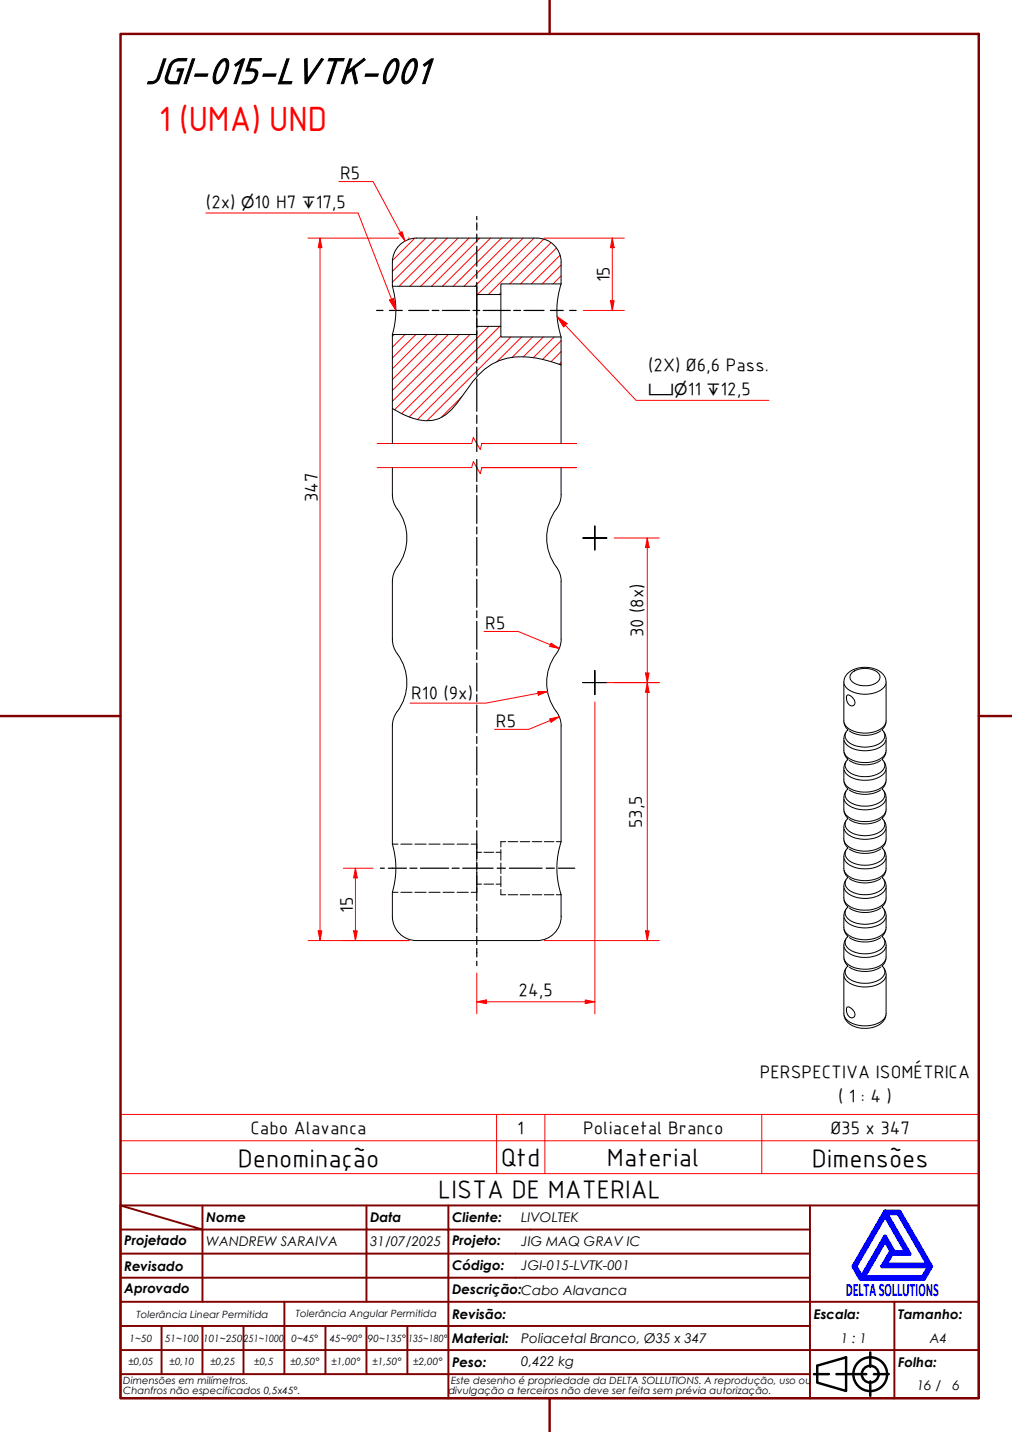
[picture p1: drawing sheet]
<svg xmlns="http://www.w3.org/2000/svg" width="210mm" height="297mm" viewBox="0 0 210 297" stroke-linecap="round" stroke-linejoin="round" font-family="sans-serif">
<!-- layer: Hatch (ABNT) -->
<g fill="none" stroke="#f00" stroke-width=".21">
<path d="M86 49.4l-4.6 4.6M88.3 49.4l-6.9 6.9M90.5 49.4l-9.1 9.1M92.8 49.4l-10 10M95 49.4l-10 10M97.3 49.4l-10 10M99.5 49.4l-10 10M101.7 49.4l-9.9 10M104 49.4l-10 10M106.3 49.4l-10.1 10M108.5 49.4l-10 10M110.7 49.4l-11.7 11.7"/>
<path d="M112.8 49.6l-11.5 11.5M114.3 50.4l-8.6 8.5M115.4 51.5l-7.4 7.4M116.2 52.9l-6 6M116.4 57.2l-1.7 1.7M116.4 55l-3.9 3.9M81.8 69.4l-.4 .4M84 69.4l-2.6 2.6M86.3 69.4l-4.9 4.9M88.5 69.4l-7.1 7.1M90.7 69.4l-9.3 9.3M93 69.4l-11.6 11.6"/>
<path d="M95.2 69.4l-13.8 13.8M97.5 69.4l-15.6 15.6M99.2 67.7l-.3 .3M101.4 67.7l-18.1 18.1M103.7 67.7l-18.8 18.8M103.9 69.7l-17.3 17.3M103.9 60.7l-.4 .4M106 69.9l-17.4 17.4M108.2 69.9l-5.1 5.1M110.4 69.9l-4.2 4.3M112.7 69.9l-4.1 4.1M114.9 69.9l-4.3 4.3"/>
<path d="M116.4 75.2l-.4 .4M116.4 72.9l-2.1 2.1M116.4 70.7l-3.9 3.9M95.8 82.3l-4.3 4.2"/>
</g>
<!-- layer: Hidden (ABNT) -->
<g fill="none" stroke="#000" stroke-width=".21">
<path d="M81.4 175.1h1.1M83.1 175.1h2.4M86 175.1h2.4M89 175.1h2.3M91.9 175.1h2.3M94.8 175.1h2.3M97.7 175.1h1.2v1M98.9 176.8h1M98.9 176.6v2M98.9 179.1v2M100.4 176.8h2M102.9 176.8h1"/>
<path d="M103.9 176.2v2.2M103.9 179v2.2M104.9 174.6h-1v1.1M105.4 174.6h2M107.9 174.6h2M110.4 174.6h2M112.9 174.6h2M115.4 174.6h1M81.4 185.1h1.1M83.1 185.1h2.4M86 185.1h2.4M89 185.1h2.3"/>
<path d="M91.9 185.1h2.3M94.8 185.1h2.3M98.9 183.4h1M98.9 184.1v1h-1.2M98.9 181.6v2M100.4 183.4h2M102.9 183.4h1M103.9 184.5v1.1h1M103.9 181.7v2.2M105.4 185.6h2M107.9 185.6h2M110.4 185.6h2"/>
<path d="M112.9 185.6h2M115.4 185.6h1"/>
</g>
<!-- layer: Linha Corte (ABNT) -->
<path d="M78.2 97h19.6l.4-1.3 1.4 2.5 .3-1.2h19.6h-19.6M78.2 92h19.6l.4-1.3 1.4 2.5 .3-1.2h19.6h-19.6" fill="none" stroke="#f00" stroke-width=".21"/>
<!-- layer: Visible (ABNT) -->
<g fill="none" stroke="#000" stroke-width=".21">
<path d="M81.4 59.4a17.8 17.8 0 0 1 0 10M116.4 58.9a17.9 17.9 0 0 0 0 11M116.4 54.4v4.5M116.4 54.4a5 5 0 0 0-5-5h-25a5 5 0 0 0-5 5v5h17.5v1.7h5v-2.2h12.5M81.4 69.4h17.5v-1.7h5v2.2h12.5v5.8M81.4 69.4v22.6M98.9 61.1v6.6M103.9 61.1v6.6M116.4 75.7a25.6 25.6 0 0 0-9.6-1.7 12 12 0 0 0-8.8 5.2l-2.1 2.9a12.1 12.1 0 0 1-4.8 4.7 10 10 0 0 1-8.5-1.4l-1.2-.7M116.4 75.7v16.3M81.4 97v5.6M116.4 97v5.6"/>
<path d="M81.4 102.6l.1 1.1 .3 1a11.5 11.5 0 0 1 2.6 6.9 11.7 11.7 0 0 1-2.6 6.9l-.3 1-.1 1.1v12l.1 1.1 .3 1a11.4 11.4 0 0 1 2.5 8 10 10 0 0 1-1.9 4.9M116.4 102.6l-.1 1.1-.4 1a11.5 11.5 0 0 0-2.5 6.9 11.7 11.7 0 0 0 2.5 6.9l.4 1 .1 1.1M116.4 120.6v12M116.4 132.6l-.1 1.1-.4 1a11.4 11.4 0 0 0-2.5 8 10 10 0 0 0 2 4.9M176.6 139.7a4.4 4.4 0 0 1 5.6 0 1.44 1.44 0 0 1-1 2.2 4.2 4.2 0 0 1-4.8-1 1.17 1.17 0 0 1 .2-1.2zM82.4 147.6l-.8 1.4-.2 1.6v24.5a17.7 17.7 0 0 1 0 10v5a5 5 0 0 0 5 5h25a5 5 0 0 0 5-5M115.4 147.6l.7 1.4 .3 1.6M116.4 150.6v24a17.9 17.9 0 0 0 0 11v4.5M175.1 149.9a4 4 0 0 0 4 2.2 5.1 5.1 0 0 0 4.5-1.8l.1-.4M175.1 153.6a3.7 3.7 0 0 0 3.3 2.1 5.2 5.2 0 0 0 5.2-1.7l.1-.4M175.1 156a4 4 0 0 0 4 2.2 5.2 5.2 0 0 0 4.5-1.8l.1-.4M175.1 159.7a4 4 0 0 0 4 2.1 5 5 0 0 0 4.5-1.7l.1-.4"/>
<path d="M175.1 141.9a4 4 0 0 0 4 2.1 5.2 5.2 0 0 0 4.5-1.8l.1-.3M175.5 151.9a1.99 1.99 0 0 0 1.5 2.6 6.1 6.1 0 0 0 6-.8 1.51 1.51 0 0 0 .4-1.8M175.5 158.1a1.99 1.99 0 0 0 1.5 2.6 6 6 0 0 0 6-.9 1.51 1.51 0 0 0 .4-1.7M175.7 144.3a1.32 1.32 0 0 1 1.5 1 .76 .76 0 0 1-.3 1.1 .76 .76 0 0 1-1-.6 1.97 1.97 0 0 1-.2-1.5zM175.8 151.5l-.6 .8-.2 .7v2.7l.3 1 .6 .8M175.8 157.6l-.7 1.2-.1 3 .3 1 .6 .9M175.8 157.4v.2M175.8 151.3v.2M175.9 151.4l-.5-.6-.4-1v-8.3a3.7 3.7 0 0 1 4-3.1 4.8 4.8 0 0 1 4.5 2l.3 1.1v8l-.3 1.1-.6 .8M176.1 151.6a6.2 6.2 0 0 0 6.6 0M176.1 157.7a6.3 6.3 0 0 0 6.6 0M183 151.5l.6 .8 .2 .7v2.7l-.3 1-.6 .8"/>
<path d="M183 157.6l.7 1.2 .1 3-.3 1-.6 .9M183 157.4v.2M183 151.3v.2M175.1 162.2a3.8 3.8 0 0 0 3.3 2.1 5.3 5.3 0 0 0 5.2-1.8l.1-.3M175.1 165.8a4 4 0 0 0 4 2.2 5.2 5.2 0 0 0 4.5-1.8l.1-.4M175.1 168.3a4 4 0 0 0 4 2.1 5 5 0 0 0 4.5-1.7l.1-.4M175.1 172a3.7 3.7 0 0 0 3.3 2 5.2 5.2 0 0 0 5.2-1.7l.1-.3M175.1 174.4a4 4 0 0 0 4 2.2 5.2 5.2 0 0 0 4.5-1.8l.1-.4M175.1 178.1a4 4 0 0 0 4 2.1 5 5 0 0 0 4.5-1.7l.1-.4M175.5 164.2a1.98 1.98 0 0 0 1.5 2.6 5.6 5.6 0 0 0 6.3-1.2 1.43 1.43 0 0 0 .1-1.4M175.5 170.3a2 2 0 0 0 1.5 2.6 6.1 6.1 0 0 0 6-.8 1.53 1.53 0 0 0 .4-1.8M175.5 176.4a1.99 1.99 0 0 0 1.5 2.6 6 6 0 0 0 6-.8 1.51 1.51 0 0 0 .4-1.8"/>
<path d="M175.8 163.5l-.7 1.5-.1 2.9 .3 1.1 .6 .8M175.8 169.7l-.8 1.6v2.7l.3 1.1 .6 .8M175.8 175.8l-.7 1.4-.1 3 .3 1 .6 .8M176.1 163.9a6.2 6.2 0 0 0 6.6 0M176.1 170a6.2 6.2 0 0 0 6.6 0M176.1 176.1a6.3 6.3 0 0 0 6.6 0M183 163.5l.7 1.5 .1 2.9-.3 1.1-.6 .8M183 169.7l.8 1.6v2.7l-.3 1.1-.6 .8M183 175.8l.7 1.4 .1 3-.3 1-.6 .8M175.1 180.6a3.7 3.7 0 0 0 3.3 2 5.2 5.2 0 0 0 5.2-1.7l.1-.3M175.1 184.2a4 4 0 0 0 4 2.2 5.2 5.2 0 0 0 4.5-1.8l.1-.4M175.1 186.7a4 4 0 0 0 4 2.1 5 5 0 0 0 4.5-1.8l.1-.3"/>
<path d="M175.1 190.4a3.7 3.7 0 0 0 3.3 2 5.3 5.3 0 0 0 5.2-1.7l.1-.3M175.1 192.8a4 4 0 0 0 4 2.1 5.2 5.2 0 0 0 4.5-1.7l.1-.4M175.1 196.5a3.8 3.8 0 0 0 3.3 2.1 5.3 5.3 0 0 0 5.2-1.8l.1-.3M175.1 198.9a3.7 3.7 0 0 0 3.3 2.1 5.2 5.2 0 0 0 5.2-1.7l.1-.4M175.5 182.5a1.98 1.98 0 0 0 1.5 2.7 5.6 5.6 0 0 0 6.3-1.2 1.43 1.43 0 0 0 .1-1.5M175.5 188.7a2 2 0 0 0 1.5 2.6 6.1 6.1 0 0 0 6-.8 1.53 1.53 0 0 0 .4-1.8M175.5 194.8a1.99 1.99 0 0 0 1.5 2.6 6 6 0 0 0 6-.8 1.51 1.51 0 0 0 .4-1.8M175.8 182.1l-.7 1.2-.1 3 .3 1 .6 .9M175.8 188.2l-.6 .8-.2 .7v2.7l.3 1 .6 .9M175.8 194.3l-.6 .8-.2 .7v2.7l.3 1.1 .6 .8M175.8 194.1v.3M175.8 188v.3"/>
<path d="M175.8 181.9v.2M176.1 182.2a6.2 6.2 0 0 0 6.6 0M176.1 188.3a6.2 6.2 0 0 0 6.6 0M176.1 194.5a6.3 6.3 0 0 0 6.6 0M183 182.1l.7 1.2 .1 3-.3 1-.6 .9M183 188.2l.6 .8 .2 .7v2.7l-.3 1-.6 .9M183 194.3l.6 .8 .2 .7v2.7l-.3 1.1-.6 .8M183 194.1v.3M183 188v.3M183 181.9v.2M175.1 202.6a4 4 0 0 0 4 2.1 5.2 5.2 0 0 0 4.5-1.7l.1-.4M175.1 210.7a4 4 0 0 0 4 2.1 5.1 5.1 0 0 0 4.5-1.8l.1-.3"/>
<path d="M175.5 200.9a1.99 1.99 0 0 0 1.5 2.6 6 6 0 0 0 6-.8 1.48 1.48 0 0 0 .4-1.8M175.7 209a1.32 1.32 0 0 1 1.5 1 .76 .76 0 0 1-.3 1.1 .76 .76 0 0 1-1-.5 1.97 1.97 0 0 1-.2-1.6zM175.8 200.5l-.6 .7-.2 1v8.1a3.7 3.7 0 0 0 4 3 4.8 4.8 0 0 0 4.5-1.9l.3-1.1v-8.1l-.2-1-.6-.7M175.8 200.3v.2M176.1 200.6a6.3 6.3 0 0 0 6.6 0M183 200.3v.2"/>
</g>
<path d="M25 236.6h178v-5.4h-178v12.2M103 231.2v12.2M113 231.2v12.2M158 231.2v12.2M203 236.6v6.8h-178M25 243.4v6.6h178v-6.6" fill="none" stroke="#f00" stroke-width=".21"/>
<!-- layer: Borda A3/A4 (ABNT) -->
<path d="M25 7h178v283h-178zM114 0v7M0 148.5h25M203 148.5h7M114 290v7" fill="none" stroke="#800000" stroke-width=".51"/>
<path d="M183.6 257.3l1.2 2.2-1.8 3.2h9.7l-1.3 2.2h-12.2zM183.6 252.1l4.4 7.6h-2.6l-1.8-3.2-4.9 8.4-1.3-2.2zM183.6 251.3h3l6.5 11.4-1.5 2.6h-13.1l-1.5-2.6zM183.8 251.7h2.5l6.2 10.6h-8.8l1.3-2.2h3.7zM185 259.7h.2l-.1 .2z" fill="none" stroke="#00f" stroke-width=".8"/>
<!-- layer: 0 -->
<path d="M178.5 265.3h13.1" fill="none" stroke="#000" stroke-width=".21"/>
<g fill="none" stroke="#800000" stroke-width=".4">
<path d="M25 250l17 5h-17M25 250h178v40h-178zM42 255h34v5h17M42 255v15M42 250v5M76 250v5h17v5M93 250v5h75M168 250v20h-143M25 260h51v10M25 275h17M33.5 275v10M50.5 275h-8.5v10"/>
<path d="M59 270v15h-8.5M67.5 275v10h-8.5M76 275v10h8.5M84.5 275v10M93 275h-42.5v10M93 260v5h-68M93 275v10h75M93 260h75M93 275h75M168 265h-75v10M185.5 270v10h17.5M203 270h-35v10h17.5v10"/>
<path d="M25 285h25.5M25 280h143v10M67.5 285h8.5M84.5 285h8.5v5"/>
</g>
<g fill="none" stroke="#000" stroke-width=".51">
<path d="M168.8 285h3.1M169.5 283.3l6-1.8v7l-6-1.7zM173.5 285h6.2M180.5 280.5v3M180.5 286.5v3M181.3 285h3"/>
<circle cx="180.5" cy="285" r="3.5"/>
<circle cx="180.5" cy="285" r="1.75"/>
</g>
<!-- layer: Eixo de trabalho (ISO) -->
<g fill="none" stroke="#000" stroke-width=".25">
<path d="M98.9 44.9v.7M98.9 46.2v1.5M98.9 48.6v1.6M98.9 51.1v4.1M98.9 56.1v1.6M98.9 58.6v6.7M78.1 64.4h1.3M80.8 64.4h2.6M84.8 64.4h4.1M89.6 64.4h1.4M91.8 64.4h5.6M98.1 64.4h1.4"/>
<path d="M98.9 66.1v1.7M98.9 68.6v6.7M98.9 76.1v1.7M98.9 78.6v6.7M100.2 64.4h5.7M106.6 64.4h1.4M108.7 64.4h4.1M114.2 64.4h2.6M118.2 64.4h1.3M98.9 88.7v5M98.9 86.1v1.7M98.9 95.3v4.6"/>
<path d="M98.9 100.6v1.5M98.9 102.8v5.8M98.9 109.3v1.5M98.9 111.5v5.8M98.9 118v1.5M98.9 120.2v5.8M98.9 126.7v1.4M98.9 128.9v5.7M98.9 135.4v1.4M98.9 137.5v5.8M98.9 144.1v1.4M98.9 146.2v5.8"/>
<path d="M98.9 152.8v1.4M98.9 154.9v5.8M98.9 161.4v1.5M98.9 163.6v5.8M98.9 170.1v1.5M98.9 172.3v5.8M98.9 178.8v1.5M78.9 180.1h.8M80.5 180.1h3.8M85 180.1h1.5M87.2 180.1h5.8M93.8 180.1h1.4"/>
<path d="M96 180.1h6.3M98.9 181v5.8M98.9 187.5v1.5M98.9 189.7v3.7M98.9 194.3v1.6M98.9 196.8v1.7M98.9 199.4v.9M103.1 180.1h1.7M105.7 180.1h6.7M113.3 180.1h1.7M115.8 180.1h3.4"/>
</g>
<path d="M66.4 49.4v2" fill="none" stroke="#f00" stroke-width=".21"/>
<path d="M66.4 49.4l.4 2h-.8z" fill="#f00"/>
<path d="M66.4 49.4l.4 2h-.8zM66.4 193.1v2" fill="none" stroke="#f00" stroke-width=".21"/>
<path d="M66 193.1h.8l-.4 2z" fill="#f00"/>
<path d="M63.9 49.4h18.8M66.4 51.4v141.7M84.7 49.4h.2M63.9 195.1h21M66 193.1h.8l-.4 2zM73.7 193.1v2" fill="none" stroke="#f00" stroke-width=".21"/>
<path d="M73.3 193.1h.8l-.4 2z" fill="#f00"/>
<path d="M73.3 193.1h.8l-.4 2zM73.7 180.1v2" fill="none" stroke="#f00" stroke-width=".21"/>
<path d="M73.7 180.1l.4 2h-.8z" fill="#f00"/>
<path d="M127 49.4v2M71.2 195.1h13.7M71.2 180.1h6.2M73.7 180.1l.4 2h-.8zM73.7 182.1v11" fill="none" stroke="#f00" stroke-width=".21"/>
<path d="M127 49.4l.4 2h-.8z" fill="#f00"/>
<path d="M127 49.4l.4 2h-.8zM127 62.4v2" fill="none" stroke="#f00" stroke-width=".21"/>
<path d="M126.6 62.4h.8l-.4 2z" fill="#f00"/>
<path d="M83.1 48.2l.9 1.8M112.9 49.4h16.6M127 51.4v11M121 64.4h8.5M126.6 62.4h.8l-.4 2z" fill="none" stroke="#f00" stroke-width=".21"/>
<path d="M82.7 48.4l.7-.3 .6 1.9z" fill="#f00"/>
<path d="M70.3 37.7h7.1l5.7 10.5M82.7 48.4l.7-.3 .6 1.9z" fill="none" stroke="#f00" stroke-width=".21"/>
<path d="M115.5 65.7l1.8 1.8" fill="none" stroke="#f00" stroke-width=".21"/>
<path d="M115.5 65.7l2.1 1.4-.7 .7z" fill="#f00"/>
<path d="M115.5 65.7l2.1 1.4-.7 .7zM117.3 67.5l14.6 15.5h27.6" fill="none" stroke="#f00" stroke-width=".21"/>
<path d="M80.8 62.2l.9-.3 .4 2.5z" fill="#f00"/>
<path d="M42.7 44.2h31.6l7.8 20.1-.4-2.4-.9 .3 1.2 2.1" fill="none" stroke="#f00" stroke-width=".21"/>
<path d="M113.6 143.5l-2 .3" fill="none" stroke="#f00" stroke-width=".21"/>
<path d="M111.5 143.5h2.1l-1.9 .7z" fill="#f00"/>
<path d="M111.5 143.5h2.1l-1.9 .7zM111.6 143.8l-10.8 2h-15.8M121.4 207.8h2" fill="none" stroke="#f00" stroke-width=".21"/>
<!-- layer: Marca de centro (ISO) -->
<path d="M123.4 139.1v2.5v-2.5M120.9 141.6h2.5h-2.5M123.4 144.1v-2.5v2.5M125.9 141.6h-2.5h2.5" fill="none" stroke="#000" stroke-width=".21"/>
<path d="M121.4 207.4l2 .4-2 .4z" fill="#f00"/>
<path d="M98.9 207.8h2M121.4 207.4l2 .4-2 .4z" fill="none" stroke="#f00" stroke-width=".21"/>
<path d="M98.9 207.8l2-.4v.8z" fill="#f00"/>
<path d="M123.4 145.6v64.7M134.3 193.1v2M98.9 207.8l2-.4v.8zM98.9 201.8v8.5M100.9 207.8h20.5" fill="none" stroke="#f00" stroke-width=".21"/>
<!-- layer: Marca de centro (ISO) -->
<path d="M120.9 111.6h2.5h-2.5M123.4 109.1v2.5v-2.5M123.4 114.1v-2.5v2.5M125.9 111.6h-2.5h2.5" fill="none" stroke="#000" stroke-width=".21"/>
<path d="M133.9 193.1h.7l-.3 2z" fill="#f00"/>
<path d="M134.3 141.6v2M133.9 193.1h.7l-.3 2z" fill="none" stroke="#f00" stroke-width=".21"/>
<path d="M134.3 141.6l.3 2h-.7z" fill="#f00"/>
<path d="M134.3 139.6v2M125.9 141.6h10.9M134.3 141.6l.3 2h-.7zM134.3 143.6v49.5M112.9 195.1h23.9" fill="none" stroke="#f00" stroke-width=".21"/>
<path d="M133.9 139.6h.7l-.3 2z" fill="#f00"/>
<path d="M134.3 111.6v2M133.9 139.6h.7l-.3 2z" fill="none" stroke="#f00" stroke-width=".21"/>
<path d="M134.3 111.6l.3 2h-.7z" fill="#f00"/>
<path d="M127.4 111.6h9.4M134.3 111.6l.3 2h-.7zM134.3 113.6v26M116 148.7l-1.8 .7M127.4 141.6h9.4" fill="none" stroke="#f00" stroke-width=".21"/>
<path d="M114 149.1l2-.4-1.7 1.1z" fill="#f00"/>
<path d="M114.2 133.7l1.8 .8M114 149.1l2-.4-1.7 1.1zM114.2 149.4l-4.5 1.9h-7.1" fill="none" stroke="#f00" stroke-width=".21"/>
<path d="M114.3 133.4l1.7 1.1-2-.4z" fill="#f00"/>
<path d="M100.4 131h7.1l6.7 2.7M114.3 133.4l1.7 1.1-2-.4z" fill="none" stroke="#f00" stroke-width=".21"/>
<text font-size="27.6" fill="#fff" x="192.9" y="291" transform="rotate(-33 192.9 291)">.</text>
<text font-size="8.1" x="30" y="17.3">JGI-015-LVTK-001</text>
<text font-size="7" fill="#f00" x="32.9" y="27.2">1 (UMA) UND</text>
<g font-size="5.4">
<text x="49.3" y="242">Denominação</text>
<text x="103.9" y="241.8">Qtd</text>
<text x="125.9" y="241.8">Material</text>
<text x="168.4" y="242">Dimensões</text>
<text x="90.9" y="248.5">LISTA DE MATERIAL</text>
</g>
<g font-size="3.9">
<text x="70.5" y="37.1">R5</text>
<text x="42.7" y="43.1">(2x)</text>
<text x="52.8" y="43.1">10 H7</text>
<text x="65.5" y="43.1">17,5</text>
<text x="126.4" y="58.6" transform="rotate(-90 126.4 58.6)">15</text>
<text x="134.4" y="77">(2X) Ø6,6 Pass.</text>
<text x="142.6" y="82">11</text>
<text x="149.5" y="82">12,5</text>
<text x="65.8" y="104.2" transform="rotate(-90 65.8 104.2)">347</text>
<text x="100.6" y="130.4">R5</text>
<text x="133.4" y="132.2" transform="rotate(-90 133.4 132.2)">30 (8x)</text>
<text x="85.3" y="145">R10 (9x)</text>
<text x="102.8" y="150.7">R5</text>
<text x="133.2" y="171.8" transform="rotate(-90 133.2 171.8)">53,5</text>
<text x="73.2" y="189.3" transform="rotate(-90 73.2 189.3)">15</text>
<text x="107.6" y="206.7">24,5</text>
<text x="157.6" y="223.7">PERSPECTIVA ISOMÉTRICA</text>
<text x="173.8" y="228.6">( 1 : 4 )</text>
<text x="52" y="235.2">Cabo Alavanca</text>
<text x="107.3" y="235.2">1</text>
<text x="120.9" y="235.2">Poliacetal Branco</text>
<text x="172.2" y="235.2">Ø35 x 347</text>
</g>
<text font-size="3.9" fill="#00f" x="175.4" y="268.8">DELTASOLLUTIONS</text>
<g font-size="3.2">
<text x="50" y="43.1">⌀</text>
<text x="62.6" y="43.1">↧</text>
<text x="134.4" y="82">⌴⌀</text>
<text x="146.6" y="82">↧</text>
</g>
<g font-size="2.8">
<text x="42.8" y="253.5">Nome</text>
<text x="76.8" y="253.5">Data</text>
<text x="93.8" y="253.6">Cliente:</text>
<text x="108.1" y="253.5">LIVOLTEK</text>
<text x="25.8" y="263.6">Revisado</text>
<text x="25.8" y="258.3">Projetado</text>
<text x="42.8" y="258.5">WANDREW SARAIVA</text>
<text x="76.8" y="258.4">31/07/2025</text>
<text x="93.8" y="263.4">Código:</text>
<text x="93.8" y="258.3">Projeto:</text>
<text x="108.1" y="263.5">JGI-015-LVTK-001</text>
<text x="108.1" y="258.5">JIG MAQ GRAV IC</text>
<text x="25.8" y="268.3">Aprovado</text>
<text x="93.8" y="268.3">Descrição:Cabo Alavanca</text>
<text x="93.8" y="273.6">Revisão:</text>
<text x="168.8" y="273.5">Escala:</text>
<text x="186.3" y="273.5">Tamanho:</text>
<text x="93.8" y="278.6">Material:</text>
<text x="108.1" y="278.5">Poliacetal Branco, Ø35 x 347</text>
<text x="174.4" y="278.5">1 : 1</text>
<text x="192.8" y="278.6">A4</text>
<text x="93.8" y="283.5">Peso:</text>
<text x="108.1" y="283.3">0,422 kg</text>
<text x="186.3" y="283.5">Folha:</text>
<text x="190.2" y="288.4">16 / 16</text>
</g>
<g font-size="2.1">
<text x="28.3" y="273.3">Tolerância Linear Permitida</text>
<text x="61.4" y="273.1">Tolerância Angular Permitida</text>
<text x="26.9" y="278.3">1~50</text>
<text x="34.2" y="278.3">51~100</text>
<text x="42.1" y="278.3">101~250</text>
<text x="50.5" y="278.3">251~1000</text>
<text x="60.5" y="278.3">0~45°</text>
<text x="68.4" y="278.3">45~90°</text>
<text x="76.3" y="278.3">90~135°</text>
<text x="84.7" y="278.3">135~180°</text>
<text x="25.6" y="287.1">Dimensões em milímetros.</text>
<text x="26.6" y="283.2">±0,05</text>
<text x="35.2" y="283.2">±0,10</text>
<text x="43.6" y="283.2">±0,25</text>
<text x="52.7" y="283.2">±0,5</text>
<text x="60.2" y="283.2">±0,50°</text>
<text x="68.7" y="283.2">±1,00°</text>
<text x="77.2" y="283.2">±1,50°</text>
<text x="85.7" y="283.2">±2,00°</text>
<text x="93.6" y="287.1">Este desenho é propriedade da DELTA SOLLUTIONS. A reprodução, uso ou</text>
<text x="25.6" y="289.2">Chanfros não especificados 0,5x45°.</text>
<text x="93" y="289.2">divulgação a terceiros não deve ser feita sem prévia autorização.</text>
</g>
</svg>
